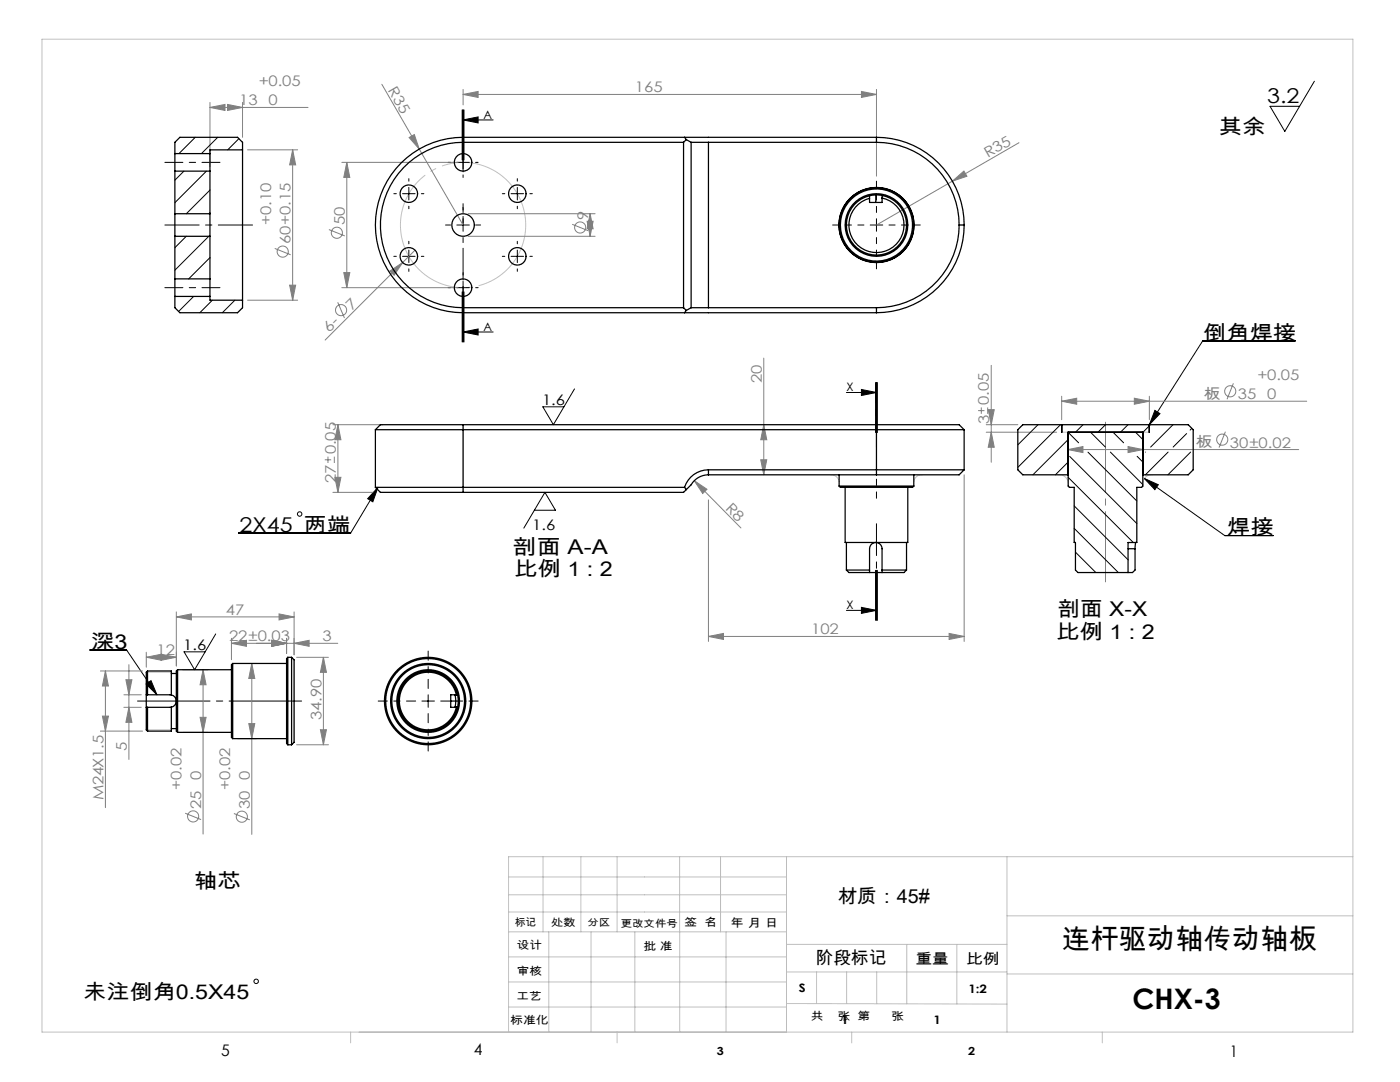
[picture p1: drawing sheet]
<svg xmlns="http://www.w3.org/2000/svg" width="279mm" height="216mm" viewBox="0 0 279 216" stroke-linecap="round" stroke-linejoin="round" font-family="sans-serif">
<g fill="none" stroke="#808080" stroke-width=".2">
<path d="M76.2 16.8l16.2 28.1M92.4 18.8l3-.6v1.2zM92.4 17.8v3.1M92.4 18.8h82.5M171.9 18.2l3 .6-3 .6zM174.9 17.8v17.3M41.9 21.4l3-.6v1.2zM41.9 20.4v12.7M41.9 21.4h19.6M45.4 20.8l3 .6-3 .6zM48.4 20.4v7M49.4 29.9h10"/>
<path d="M58.4 29.9l.6 3h-1.2zM58.4 29.9v30M68.2 32.4h23.2M69.2 32.4v25M69.2 32.4l.6 3h-1.2zM81.6 27.4l1.1-.6 1 2.9zM190.1 36.1l2.3-2 .6 1.1zM203.4 28.5l-28.5 16.4M49.4 59.9h10M54.8 49.6l3.2 1.2M57.8 56.9h1.2l-.6 3zM65.6 45.8l3.2 1.3"/>
<path d="M68.2 57.4h23.2M68.6 54.4h1.2l-.6 3zM77.8 54.1l2.6-1.7-1.7 2.5zM82.8 49.9l-17.9 18M93.4 42.6h25.4M93.4 47.1h25.4M114.2 44.8l3.2 1.2M117.2 44.1h1.2l-.6 3zM117.8 42.6l.6 3h-1.2zM117.8 42.6v4.5M67.4 60.3l1.3 3.2M152.4 71.5v23.2"/>
<path d="M197.8 72.9v19.3M211.9 79.1v4.6M226.4 79.5l3 .6-3 .6zM229.4 79.1v4.6M246.2 76.5l-1.3 3.2M64.8 91.8h1.3M65.5 91.1v1.3M66.4 84.7h10M66.4 98.2h8.5M66.7 91.1v1.3M66.8 95.2h1.2l-.6 3zM67.4 84.7v13.5"/>
<path d="M67.4 84.7l.6 3h-1.2zM138.6 95.9l2.5 1.7-.9 .9zM138.6 95.9l9.3 9.5M141.4 99.7v28.3M151.8 91.7h1.2l-.6 3zM152.4 84.7l.6 3h-1.2zM192.4 94.7v33.3M195.2 81.9h1.3M195.8 81.3v1.3M196.8 86.2h14.1M196.8 84.7h6.3M197.1 81.3v1.3"/>
<path d="M197.2 81.7h1.2l-.6 3zM197.8 86.2l.6 3h-1.2zM211.9 80.1l3-.6v1.2zM211.9 80.1h48.9M213.1 89.7l3-.6v1.2zM213.1 89.7h46.1M225.1 89.1l3 .6-3 .6zM244.6 86.1l-1.3 3.2M20 133.9h8.4M21 133.9v27.3M21 133.9l.6 3h-1.2zM24.7 138.6h3.5"/>
<path d="M25.1 135.6h1.2l-.6 3zM25.7 132.6v18.9M29.2 131.1l3-.6v1.2zM29.2 130.1v3M29.2 131.1h6M32.2 130.5l3 .6-3 .6zM35.2 123.1l3-.6v1.2zM35.2 122.1v10.8M35.2 123.1h23.5M36.4 133.6h5.1M40.5 133.6l.6 3h-1.2zM40.5 133.6v32.8"/>
<path d="M46.2 128.4l3-.6v1.2zM46.2 128.4h21.2M46.2 127.4v4.2M47.4 132.4h3.8M50.2 132.4l.6 3h-1.2zM50.2 132.4v34.1M54.2 127.8l3 .6-3 .6zM55.7 122.5l3 .6-3 .6zM57.2 127.4v3M58.7 128.4l3-.6v1.2zM58.7 122.1v8.6M59.2 131.2h6.3"/>
<path d="M64.5 131.2v17.4M64.5 131.2l.6 3h-1.2zM141.4 127l3-.6v1.2zM141.4 127h51M189.4 126.4l3 .6-3 .6zM20 145.9h8.4M20.4 142.9h1.2l-.6 3zM24.7 141.1h3.5M25.7 141.1l.6 3h-1.2zM36.4 146.1h5.1M39.9 143.1h1.2l-.6 3zM47.4 147.4h3.8"/>
<path d="M49.6 144.4h1.2l-.6 3zM59.2 148.6h6.3M63.9 145.6h1.2l-.6 3zM37 162.3l3.1 1.2M46.7 162.3l3.2 1.3"/>
<circle cx="56.4" cy="50.2" r="1.11"/>
<circle cx="67.2" cy="46.4" r="1.11"/>
<circle cx="115.8" cy="45.4" r="1.11"/>
<circle cx="68.1" cy="61.9" r="1.11"/>
<circle cx="245.5" cy="78.1" r="1.11"/>
<circle cx="243.9" cy="87.7" r="1.11"/>
<circle cx="38.5" cy="162.9" r="1.11"/>
<circle cx="48.3" cy="163" r="1.11"/>
</g>
<g fill="none" stroke="#000" stroke-width=".2">
<path d="M262.3 16.2l-5.9 10-2.9-5h5.9M80.3 38.6h2.5M81.6 37.4v2.5M91.2 32.4h2.5M92.2 21.9v10M92.4 23.9h6M92.4 23.9l3-.6v1.2zM92.4 21.9v11.7M92.6 21.9v10M102 38.6h2.5M103.2 37.4v2.5M80.3 51.1h2.5"/>
<path d="M81.6 49.9v2.5M91.2 44.9h2.5M91.2 57.4h2.5M92.2 58.2v10M92.4 43.6v2.5M92.4 56.1v12.1M92.6 58.2v10zM102 51.1h2.5M103.2 49.9v2.5M173.7 44.9h2.5M174.9 43.6v2.5M92.4 66.2h6"/>
<path d="M92.4 66.2l3-.6v1.2zM114.7 77.6l-4.3 7.1-2.1-3.5h4.2M168.9 78.3h6M171.9 77.7l3 .6-3 .6zM174.7 76.3v10M174.9 76.3v10M175.1 76.3v10M258.5 68h-18.5l-10.6 16.7M75.4 97.2l-5.4 9.2h-22.4M75.4 97.2l-1 2.9-1-.6zM228.4 95.5l16 11.4h9.7M228.4 95.5l2.8 1.2-.7 1z"/>
<path d="M230.5 81.9l1 .6-2.1 2.2zM106.6 101.8h4.3l-2.1-3.6-4.3 7.2M174.7 113.8v10M174.9 113.8v10M175.1 113.8v10M18 129.7h7.3l6 8.9M29.1 136.5l1-.7 1.2 2.8zM43.1 126.5l-4.3 7.1-2.1-3.5h4.2M84.2 139.9h2.5M85.5 138.6v2.5M168.9 121.8h6M171.9 121.2l3 .6-3 .6z"/>
<circle cx="59.8" cy="102.6" r=".44"/>
<circle cx="51.1" cy="195.8" r=".44"/>
</g>
<path d="M104.4 41.2a12.5 12.5 0 0 0-20.9-5.1 12.5 12.5 0 0 0 5.5 20.8 12.5 12.5 0 0 0 15.6-14.7l-.2-1" fill="none" stroke="#c0c0c0" stroke-width=".2" stroke-dasharray="30.5 1.3 1.3 1.3" stroke-dashoffset="10.3" stroke-linecap="butt"/>
<g fill="none" stroke="#c0c0c0" stroke-width=".2">
<path d="M8.4 7.8h261.6v198.1h-261.6zM165.7 94.7a1.62 1.62 0 0 1 1.8 1.5M184.1 94.7a1.57 1.57 0 0 0-1.7 1.5M211.2 94.7a1.76 1.76 0 0 1 2 1.6M211.9 86.2h17.5M230 94.7a1.72 1.72 0 0 0-1.9 1.6M29.2 134.1h5M29.2 145.6h5M101.5 178.5h55.5M101.5 175h55.5M108.4 170.9v15M115.9 170.9v15"/>
<path d="M123.2 170.9v15M135.6 170.9v15M143.8 170.9v15M157 170.9v35M201 170.9v35M270 170.9h-168.5v35M101.5 195.9h55.5M101.5 190.9h55.5M101.5 185.9h55.5M101.5 182h55.5M109.5 185.9v20M118 185.9v20"/>
<path d="M126.7 185.9v20M135.7 185.9v20M144.9 185.9v20M157 188.4h44M157 193.9h44M163 193.9v6.4M169 193.9v6.4M175 193.9v6.4M181 188.4v11.9M191 188.4v11.9M201 194.3h69M201 182.7h69"/>
<path d="M70 205.9v2.2M101.5 200.9h55.5M123.2 205.9v2.2M157 200.2l44 .2M170 205.9v2.2M220 205.9v2.2"/>
</g>
<path d="M172.4 44.9h-6.2M174.9 42.4v-6.3M174.9 47.4v6.2M177.4 44.9h6.3" fill="none" stroke="#000" stroke-width=".2" stroke-dasharray="30.5 1.3 1.3 1.3" stroke-dashoffset="29.3"/>
<g fill="none" stroke="#000" stroke-width=".2" stroke-dasharray="30.5 1.3 1.3 1.3">
<path d="M79.1 38.6h-.5M81.6 36.1v-.5M84.1 38.6h.5M89.9 32.4h-.5M92.4 29.9v-.5M92.4 34.9v.5M94.9 32.4h.5M100.7 38.6h-.5M103.2 36.1v-.5M105.7 38.6h.5M79.1 51.1h-.5M81.6 41.1v.5"/>
<path d="M81.6 48.6v-.5M81.6 53.6v.5M84.1 51.1h.5M89.9 44.9h-1M89.9 57.4h-.5M92.4 42.4v-1M92.4 47.4v1M92.4 54.9v-.5M92.4 59.9v.5M94.9 44.9h1M94.9 57.4h.5M100.7 51.1h-.5"/>
<path d="M103.2 48.6v-.5M103.2 53.6v.5M103.2 41.1v.5M105.7 51.1h.5"/>
</g>
<path d="M32.9 32.4h11M32.9 57.4h11" fill="none" stroke="#000" stroke-width=".2" stroke-dasharray="30.5 1.3 1.3 1.3" stroke-dashoffset="26.9"/>
<path d="M32.9 44.9h17.5" fill="none" stroke="#000" stroke-width=".2" stroke-dasharray="30.5 1.3 1.3 1.3" stroke-dashoffset="23.6"/>
<path d="M27.4 139.9h32.8" fill="none" stroke="#000" stroke-width=".2" stroke-dasharray="30.5 1.3 1.3 1.3" stroke-dashoffset="16"/>
<path d="M83 139.9h-7.5M85.5 137.4v-7.5M88 139.9h7.4M85.5 142.4v7.5" fill="none" stroke="#000" stroke-width=".2" stroke-dasharray="30.5 1.3 1.3 1.3" stroke-dashoffset="28.6"/>
<path d="M92.4 21.9v46.3" fill="none" stroke="#000" stroke-width=".2" stroke-dasharray="6.3 1.3 1.3 1.3 5.1" stroke-dashoffset="2.9"/>
<path d="M174.9 76.3v47.5" fill="none" stroke="#000" stroke-width=".2" stroke-dasharray="6.3 1.3 1.3 1.3 5.1" stroke-dashoffset="2.3"/>
<path d="M220.6 116.1v-31.9" fill="none" stroke="#808080" stroke-width=".2" stroke-dasharray="30.5 1.3 1.3 1.3" stroke-dashoffset="16.5"/>
<g fill="#000">
<path d="M92.4 23.9l3-.6v1.2zM92.4 66.2l3-.6v1.2zM171.9 77.7l3 .6-3 .6zM171.9 121.2l3 .6-3 .6z"/>
<path d="M75.4 97.2l-1 2.9-1-.6zM230.5 81.9l1 .6-2.1 2.2zM228.4 95.5l2.8 1.2-.7 1zM29.1 136.5l1-.7 1.2 2.8z"/>
</g>
<g fill="#808080">
<path d="M81.6 27.4l1.1-.6 1 2.9z"/>
<path d="M190.1 36.1l2.3-2 .6 1.1z"/>
<path d="M77.8 54.1l2.6-1.7-1.7 2.5z"/>
<path d="M138.6 95.9l2.5 1.7-.9 .9z"/>
<path d="M92.4 18.8l3-.6v1.2zM171.9 18.2l3 .6-3 .6z"/>
<path d="M197.8 86.2l.6 3h-1.2zM197.2 81.7h1.2l-.6 3z"/>
<path d="M68.6 54.4h1.2l-.6 3zM69.2 32.4l.6 3h-1.2z"/>
<path d="M55.7 122.5l3 .6-3 .6zM35.2 123.1l3-.6v1.2z"/>
<path d="M141.4 127l3-.6v1.2zM189.4 126.4l3 .6-3 .6zM29.2 131.1l3-.6v1.2zM32.2 130.5l3 .6-3 .6zM54.2 127.8l3 .6-3 .6zM58.7 128.4l3-.6v1.2zM46.2 128.4l3-.6v1.2zM54.2 127.8l3 .6-3 .6zM41.9 21.4l3-.6v1.2zM45.4 20.8l3 .6-3 .6z"/>
<path d="M151.8 91.7h1.2l-.6 3zM152.4 84.7l.6 3h-1.2zM39.9 143.1h1.2l-.6 3zM40.5 133.6l.6 3h-1.2zM49.6 144.4h1.2l-.6 3zM50.2 132.4l.6 3h-1.2z"/>
<path d="M117.8 42.6l.6 3h-1.2zM117.2 44.1h1.2l-.6 3zM67.4 84.7l.6 3h-1.2zM66.8 95.2h1.2l-.6 3zM21 133.9l.6 3h-1.2zM20.4 142.9h1.2l-.6 3zM64.5 131.2l.6 3h-1.2zM63.9 145.6h1.2l-.6 3zM25.1 135.6h1.2l-.6 3zM25.7 141.1l.6 3h-1.2zM58.4 29.9l.6 3h-1.2zM57.8 56.9h1.2l-.6 3z"/>
<path d="M213.1 89.7l3-.6v1.2zM225.1 89.1l3 .6-3 .6zM211.9 80.1l3-.6v1.2zM226.4 79.5l3 .6-3 .6z"/>
</g>
<g fill="none" stroke="#000" stroke-width=".25">
<path d="M34.9 30.6v3.5M34.9 30.6h7M34.9 34.1v8.5M34.9 34.1h7M41.9 30.6v3.5M41.9 34.1v8.5M48.4 29.9v30M48.4 29.9v-1.5l-1-1h-11.5l-1 1v2.2M48.4 29.9h-6.5v.7M92.4 28.4a16.5 16.5 0 0 0-16.5 16.5 16.5 16.5 0 0 0 16.5 16.5M92.4 27.4a17.5 17.5 0 0 0-17.5 17.5 17.5 17.5 0 0 0 17.5 17.5M92.4 27.4v1"/>
<path d="M92.4 27.4h44.2M92.4 28.4h44M136.4 28.4v33M136.6 27.4h38.3M136.6 27.4l.4 .5M137 27.9l-.6 .5M137 27.9l.9 .5M137.9 28.4h3.5M137.9 28.4v33M141.4 28.4h33.5M141.4 28.4v33M173.5 39.1v.5"/>
<path d="M174.8 38.9l-1.3 .2M174.8 38.9l1.2 .1M174.8 38.9v1.5M174.9 28.4a16.5 16.5 0 0 1 16.5 16.5M174.9 27.4a17.5 17.5 0 0 1 17.5 17.5M174.9 27.4v1M176 39.5a5.5 5.5 0 0 1 3.5 8.4 5.5 5.5 0 0 1-9 .2 5.5 5.5 0 0 1 3-8.5M176 39v.5M176 39a6 6 0 0 1 4 9.1 6 6 0 0 1-10 .3 6 6 0 0 1 3.5-9.3M176 39.5v.9h-2.5v-.8M34.9 42.6v4.5M34.9 55.6v3.5"/>
<path d="M34.9 59.1v2.3l1 1h11.5l1-1v-1.5M34.9 47.1v8.5M34.9 59.1h7M34.9 47.1h7M34.9 42.6h7M34.9 55.6h7M41.9 42.6v4.5M41.9 55.6v3.5M41.9 47.1v8.5M41.9 59.1v.8h6.5M191.4 44.9a16.5 16.5 0 0 1-16.5 16.5M191.4 44.9h1"/>
<path d="M192.4 44.9a17.5 17.5 0 0 1-17.5 17.5M92.4 61.4v1M92.4 61.4h44M92.4 62.4h44.2M136.4 61.4l.6 .5M136.6 62.4h38.3M137 61.9l-.4 .5M137.9 61.4h3.5M137.9 61.4l-.9 .5M141.4 61.4h33.5M174.9 61.4v1M74.9 85.7h117.5"/>
<path d="M74.9 97.2h61.7M74.9 97.2l1 1h16.5M74.9 85.7v11.5M92.4 84.7h-16.5l-1 1M92.4 84.7v13.5M92.4 84.7h82.5M136.6 97.2l.4 .5M141.4 93.7a5 5 0 0 0-4.8 3.5M141.4 93.7h51M141.4 94.7a4 4 0 0 0-3.5 2l-1.5 1.5h-44M141.4 93.7v1M141.4 94.7h33.5"/>
<path d="M167.5 97h14.9M167.5 97a.69 .69 0 0 0 .8 .2h13.8l.3-.2M167.5 94.7v2.3M168.7 97.2v11h12.5v-11M174.9 84.7h16.5l1 1M174.9 84.7v10M182.4 94.7v2.3M192.4 93.7l-1 1h-16.5M192.4 85.7v8M211.9 86.2h.1M211.9 84.7v1.5M213.1 94.7h.1"/>
<path d="M213.1 94.7h-9l-1-1v-8l1-1h33l1 1v8l-1 1h-9M213.1 94.7v-8.5h15v8.5M213.2 86.2v10.8l.2 .2h1v11h.2v5.5l.5 .5h10.9l.5-.5v-4.2M228.1 94.7h.1M228.1 86.2v10.8l-.3 .2h-.9v11l-1.8 .1v5.9M229.4 86.2h.1M229.4 84.7v1.5M168.9 113.7h4.6M168.9 113.7l.5 .5h4.1M168.9 108.2v5.5M173.5 113.7v-4.2a1.25 1.25 0 0 1 1.3-1.3 1.25 1.25 0 0 1 1.2 1.3v4.2M173.5 113.7v.5"/>
<path d="M173.5 114.2h2.5M176 113.7h4.9M176 113.7v.5M180.9 113.7l-.5 .5h-4.4M180.9 108.2v5.5M225.1 109.5h1.4M226.6 108.3l-.1 1.2M226.6 108.2v.1M29.2 138.6l5 .1M29.2 138.6v2.5M29.4 133.9h4.8v4.8M29.4 133.9v4.7"/>
<path d="M29.4 133.9a1.72 1.72 0 0 0-.2 1.6v3.1M34.2 138.7a1.25 1.25 0 0 1 1 1.2M34.2 134.4h1M35.2 139.9v5.2a.97 .97 0 0 0 .2 1M35.2 139.9a1.25 1.25 0 0 1-1 1.2M35.4 133.6v12.5M35.4 133.6a1.77 1.77 0 0 0-.2 1.6v4.7M35.4 133.6h10.8M46.4 132.4v15M46.4 132.4a1.77 1.77 0 0 0-.2 1.6v12.3a.97 .97 0 0 0 .2 1.1M46.4 132.4h10.8M57.4 131.2v17.4"/>
<path d="M57.4 131.2l-.2 .2v17l.2 .2M57.4 131.2h.8M58.2 131.2v17.4M58.2 131.2l.5 .5v16.4l-.5 .5M81.1 135.7a6 6 0 0 1 10.2 3l-1.3-.1v2.5h1.3a6 6 0 0 1-8.7 4.1 6 6 0 0 1-1.5-9.5zM90 139.9h1M90.8 138.7l.2 1.2M91.1 138.6a5.8 5.8 0 0 0-8.9-3.5 5.8 5.8 0 0 0 0 9.5 5.8 5.8 0 0 0 8.9-3.5M91.3 138.7l.2 1.2-.2 1.2h-.5l.2-1.2M29.2 141.1v3.8a.94 .94 0 0 0 .2 1M29.4 141.1v4.8M34.2 141.1v4.8h-4.8"/>
<path d="M34.2 141.1h-5M34.2 145.4h1M35.4 146.1h10.8M46.4 147.4h10.8M57.4 148.6h.8"/>
<circle cx="81.6" cy="38.6" r="1.75"/>
<circle cx="92.4" cy="32.4" r="1.75"/>
<circle cx="103.2" cy="38.6" r="1.75"/>
<circle cx="81.6" cy="51.1" r="1.75"/>
<circle cx="92.4" cy="44.9" r="2.25"/>
<circle cx="92.4" cy="57.4" r="1.75"/>
<circle cx="103.2" cy="51.1" r="1.75"/>
<circle cx="174.9" cy="44.9" r="7.5"/>
<circle cx="174.9" cy="44.9" r="7.2"/>
<circle cx="174.9" cy="44.9" r="6.3"/>
<circle cx="85.5" cy="139.9" r="6.3"/>
<circle cx="85.5" cy="139.9" r="7.5"/>
<circle cx="85.5" cy="139.9" r="8.5"/>
<circle cx="85.5" cy="139.9" r="7.3"/>
<circle cx="85.5" cy="139.9" r="8.7"/>
</g>
<g fill="none" stroke="#000" stroke-width=".2">
<path d="M36.7 34.1l-1.8 1.8M39 27.4l-3.3 3.2M41.2 34.1l-6.3 6.3M41.9 37.9l-4.7 4.7M43.5 27.4l-3.3 3.2M47.7 27.7l-2.3 2.2M37.2 47.1l-2.3 2.3M38.6 59.1l-3 3M41.7 47.1l-6.8 6.8M41.9 42.4l-.2 .2M41.9 51.4l-4.2 4.2M42.4 59.9l-2.5 2.5"/>
<path d="M46.9 59.9l-2.5 2.5M207.2 84.7l-4.1 4.1M211.6 84.7l-8.5 8.6M213.1 87.8l-7 6.9M213.1 92.2l-2.5 2.5M213.2 95.3l13 13M213.2 86.3l2.1 2.1M213.5 91.1l13.4 13.4M216.1 84.7l-1.5 1.5M217.1 90.2l9.8 9.8M217.6 86.2l3 3M220.6 84.7l-1.5 1.5"/>
<path d="M221.6 90.2l6.5 6.5M222.1 86.2l2.1 2.2M225.1 84.7l-1.5 1.5M226.6 86.2l1.5 1.5M226.9 91.1l1.2 1.1M228.6 90.2h.1M229.5 84.8l-1.4 1.4M233.1 90.2l-4.5 4.5M234.1 84.7l-4.5 4.5M236.8 86.5l-2.7 2.7M237.6 90.2l-4.5 4.5M237.9 85.5l-.4 .3"/>
<path d="M214.4 105.4l8.8 8.8M214.4 100.9l10.7 10.8M214.6 110.2l4.1 4"/>
</g>
<g font-size="5.6">
<text x="211.9" y="189.3">连杆驱动轴传动轴板</text>
<text x="226" y="201.3">CHX-3</text>
</g>
<g font-size="4.1">
<text x="252.9" y="20.6">3.2</text>
<text x="243.2" y="26.7">其余</text>
<text x="240" y="67.8">倒角焊接</text>
<text x="47.8" y="106.1">2X45 两端</text>
<text x="244.9" y="106.6">焊接</text>
<text x="102.3" y="110.4">剖面 A-A</text>
<text x="102.6" y="115">比例 1 : 2</text>
<text x="211" y="122.9">剖面 X-X</text>
<text x="18.2" y="129.5">深3</text>
<text x="210.8" y="127.4">比例 1 : 2</text>
<text x="38.7" y="177.2">轴芯</text>
<text x="16.6" y="199.4">未注倒角0.5X45</text>
</g>
<text font-size="3.9" x="167.2" y="180.1">材质：45#</text>
<text font-size="3.5" x="162.8" y="192.3">阶段标记</text>
<g font-size="3.2">
<text x="44.2" y="210.6">5</text>
<text x="94.6" y="210.6">4</text>
<text x="245.4" y="210.9">1</text>
</g>
<g font-size="2.9" fill="#808080">
<text x="51.6" y="17.1">+0.05</text>
<text x="77.4" y="18" transform="rotate(60 77.4 18)">R35</text>
<text x="47.7" y="21">13</text>
<text x="53.6" y="21">0</text>
<text x="126.7" y="18.4">165</text>
<text x="197.2" y="31.6" transform="rotate(-30 197.2 31.6)">R35</text>
<text x="54.1" y="44.9" transform="rotate(-90 54.1 44.9)">+0.10</text>
<text x="68.8" y="45" transform="rotate(-90 68.8 45)">50</text>
<text x="117.4" y="43.9" transform="rotate(-90 117.4 43.9)">9</text>
<text x="58" y="48.7" transform="rotate(-90 58 48.7)">60+0.15</text>
<text x="70.2" y="62" transform="rotate(-45 70.2 62)">7</text>
<text x="65.7" y="66.4" transform="rotate(-45 65.7 66.4)">6-</text>
<text x="152" y="76.4" transform="rotate(-90 152 76.4)">20</text>
<text x="250.9" y="75.8">+0.05</text>
<text x="197.4" y="80.9" transform="rotate(-90 197.4 80.9)">0.05</text>
<text x="240.2" y="79.6">板</text>
<text x="247.1" y="79.7">35</text>
<text x="252.9" y="79.7">0</text>
<text x="197.4" y="84.7" transform="rotate(-90 197.4 84.7)">3</text>
<text x="238.7" y="89.3">板</text>
<text x="245.5" y="89.3">30±0.02</text>
<text x="67" y="90.7" transform="rotate(-90 67 90.7)">0.05</text>
<text x="67" y="96.5" transform="rotate(-90 67 96.5)">27</text>
<text x="144.6" y="101.5" transform="rotate(45 144.6 101.5)">R8</text>
<text x="45.1" y="122.7">47</text>
<text x="31.3" y="130.7">12</text>
<text x="45.7" y="128">22±0.03</text>
<text x="64.4" y="128">3</text>
<text x="161.9" y="126.6">102</text>
<text x="64.1" y="143.7" transform="rotate(-90 64.1 143.7)">34.90</text>
<text x="25.3" y="149.9" transform="rotate(-90 25.3 149.9)">5</text>
<text x="40.1" y="155.6" transform="rotate(-90 40.1 155.6)">0</text>
<text x="49.8" y="155.7" transform="rotate(-90 49.8 155.7)">0</text>
<text x="20.6" y="159.6" transform="rotate(-90 20.6 159.6)">M24X1.5</text>
<text x="36.2" y="157.6" transform="rotate(-90 36.2 157.6)">+0.02</text>
<text x="40.1" y="161.4" transform="rotate(-90 40.1 161.4)">25</text>
<text x="46" y="157.6" transform="rotate(-90 46 157.6)">+0.02</text>
<text x="49.8" y="161.5" transform="rotate(-90 49.8 161.5)">30</text>
</g>
<g font-size="2.9">
<text x="108.2" y="80.8">1.6</text>
<text x="106.2" y="105.7">1.6</text>
<text x="36.6" y="129.7">1.6</text>
<text x="182.7" y="192.3">重量</text>
<text x="192.8" y="192.4">比例</text>
</g>
<g font-size="2.3">
<text x="96.5" y="23.7">A</text>
<text x="96.5" y="66">A</text>
<text x="168.9" y="78.1">X</text>
<text x="168.9" y="121.6">X</text>
<text x="145.8" y="185">年 月 日</text>
<text x="159.4" y="198">S</text>
<text x="193.3" y="198.2">1:2</text>
<text x="167.9" y="204.4">1</text>
<text x="186.3" y="204.4">1</text>
</g>
<g font-size="2.2">
<text x="136.6" y="184.8">签 名</text>
<text x="103.1" y="189.5">设计</text>
<text x="128.4" y="189.5">批 准</text>
<text x="103.1" y="194.5">审核</text>
<text x="103" y="199.6">工艺</text>
<text x="161.8" y="203.5">共</text>
<text x="167.2" y="203.5">张 第</text>
<text x="177.9" y="203.5">张</text>
<text x="101.8" y="204.4">标准化</text>
<text x="143.1" y="210.5">3</text>
<text x="193.2" y="210.5">2</text>
</g>
<g font-size="2.1">
<text x="102.8" y="184.7">标记</text>
<text x="110" y="184.8">处数</text>
</g>
<g font-size="2">
<text x="117.3" y="184.8">分区</text>
<text x="123.9" y="184.9">更改文件号</text>
</g>
</svg>
